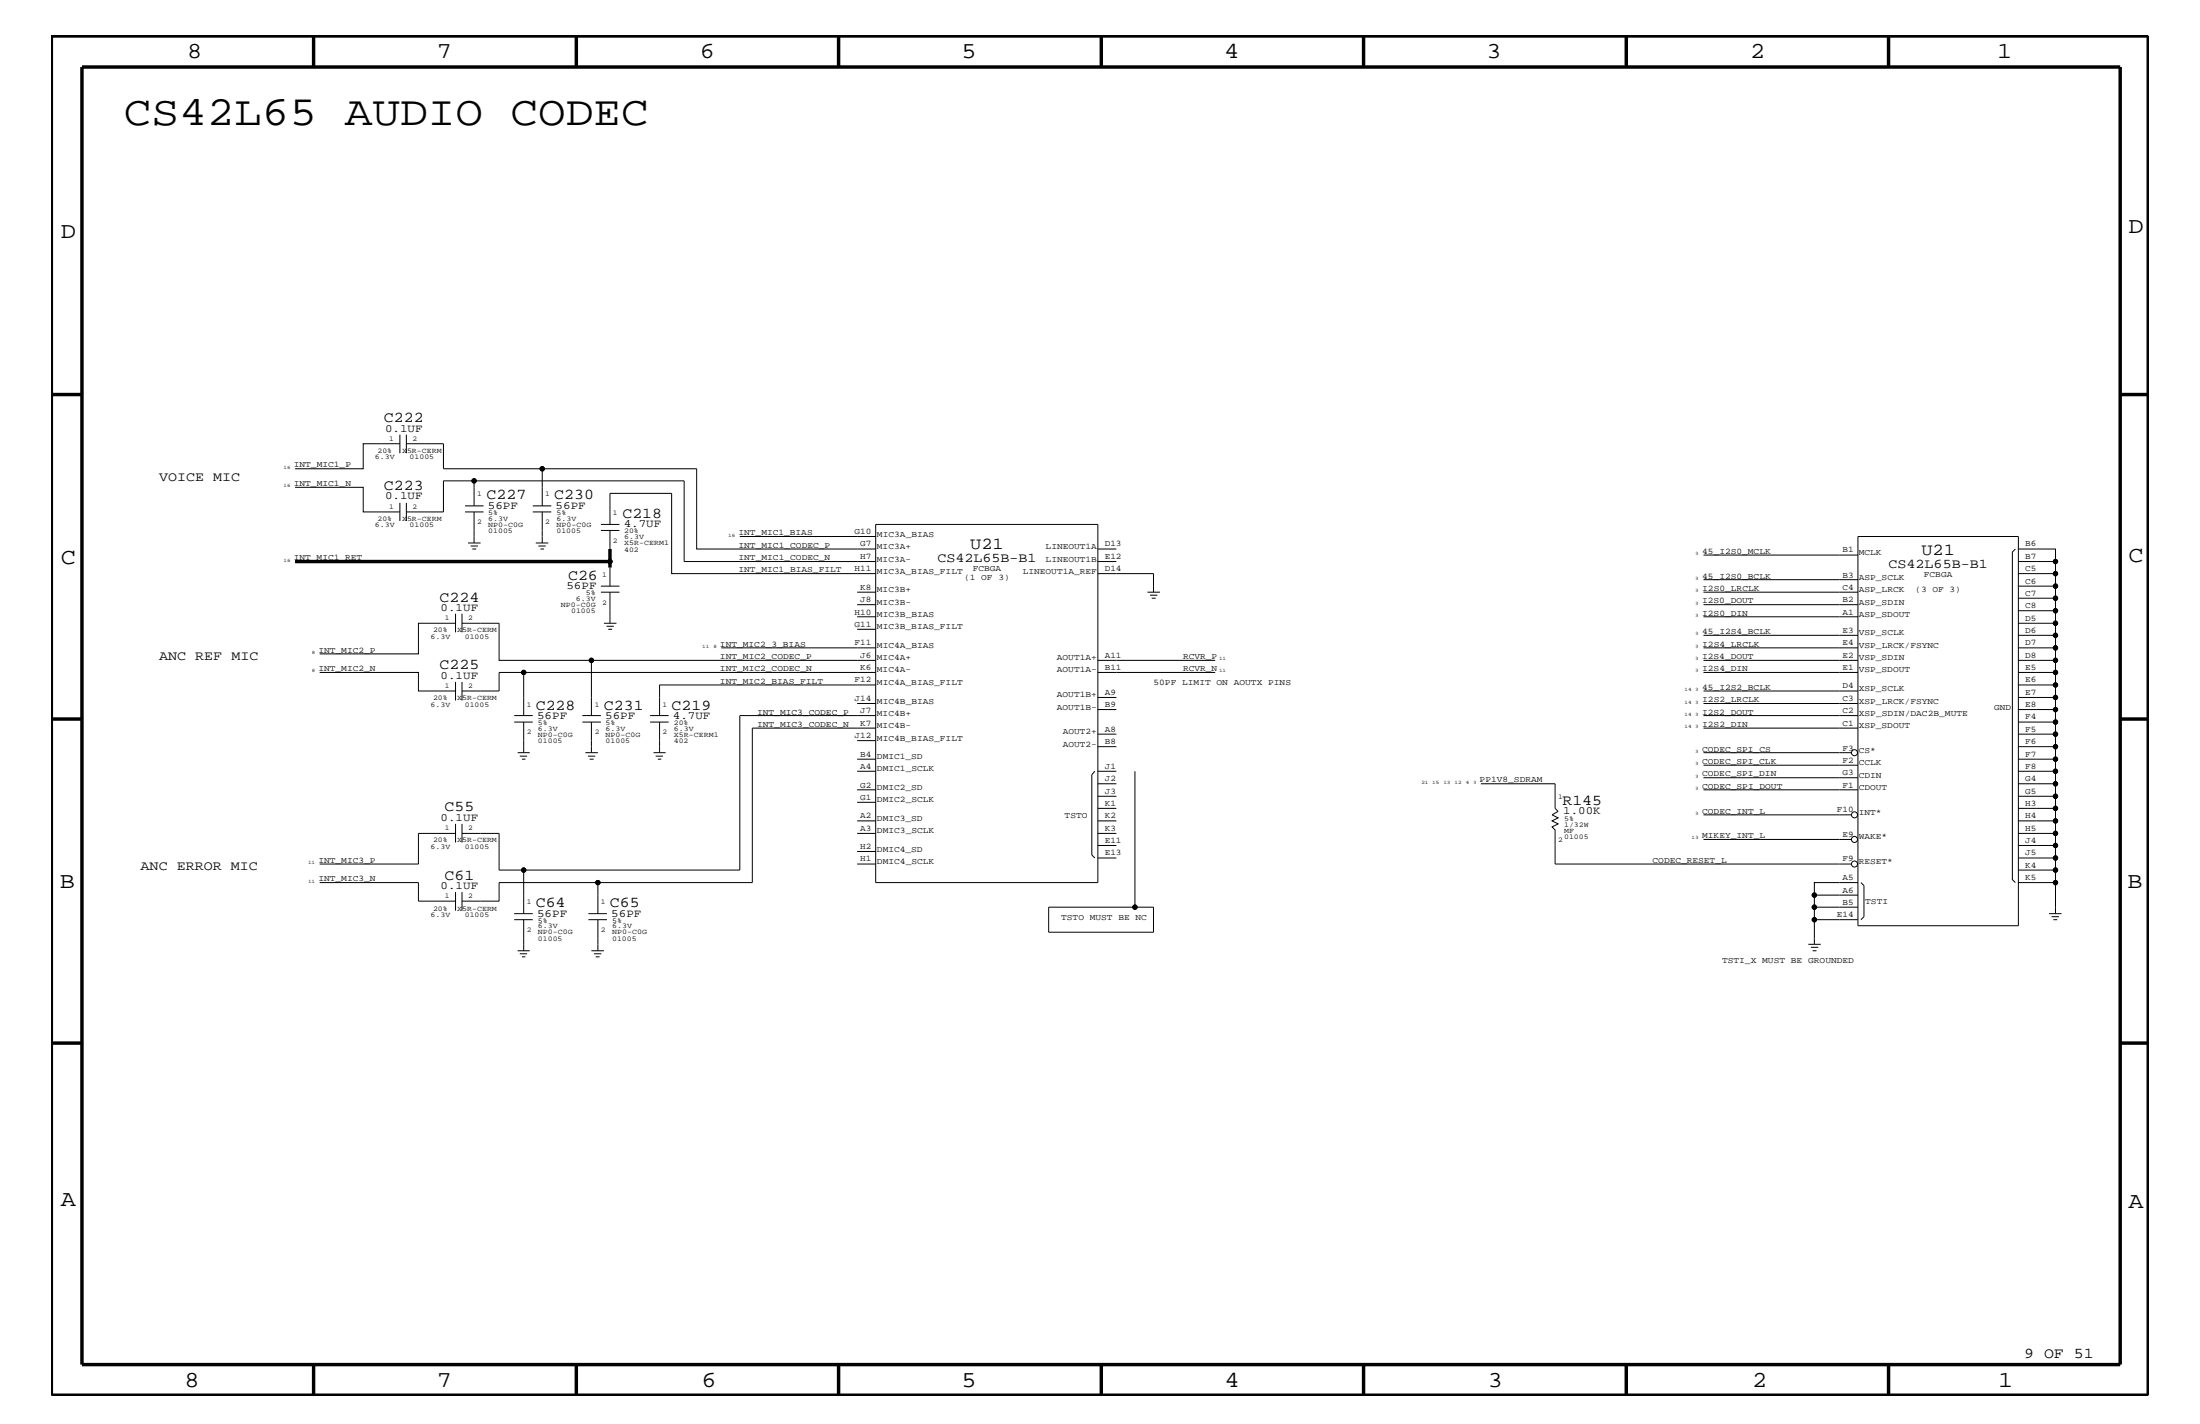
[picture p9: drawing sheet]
<svg xmlns="http://www.w3.org/2000/svg" width="432mm" height="279mm" viewBox="0 0 432 279" stroke-linecap="round" stroke-linejoin="round" font-family="sans-serif">
<g fill="none" stroke="#000" stroke-width=".2">
<path d="M57.9 95.6h13.4v4.8h7.2M78.5 87.1h-7.2v4.9h-13.4M78.5 85.3v3.6M78.5 98.7v3.5M79.8 85.3v3.6M79.8 98.7v3.5M79.8 87.1h7.2v4.9h19.4M91.3 99.3h3.6M93 99.3v-5h41.3v15.9h37.6M93 94.3h-6v6.1h-7.2M104.6 99.3h3.6M106.4 99.3v-7.3h30.3v15.7h35.2"/>
<path d="M91.3 100.4h3.6M91.9 106.5h2.4M92.4 107.1h1.4M92.7 107.7h.8M93 100.4v6.1M104.6 100.4h3.6M105.2 106.5h2.4M105.7 107.1h1.4M106.1 107.7h.7M106.4 100.4v6.1M117.9 104.1h3.7M117.9 102.9h3.7"/>
<path d="M117.9 116.2h3.7M117.9 115h3.7M119.7 102.9v-6.1h12.1v15.8h40.1M119.7 104.1v3.6M119.7 111.4v3.6M119.7 116.2v6.1M145.2 105.3h26.7M168.2 116.2h3.7M168.2 118.6h3.7M171.9 102.9h43.6v70.3h-43.6zM215.5 107.7h3.6M215.5 110.2h3.6"/>
<path d="M215.5 112.6h10.9v3.6M225.2 116.2h2.5M225.7 116.8h1.5M226.1 117.4h.7M334.3 116.2h30.4M334.3 118.6h30.4M334.3 108.9h30.4M334.3 113.7h30.4M364.7 105.3h31.5v76.3h-31.5zM395.6 107.7l-.6 .6v64.3l.6 .6M396.2 117.4h7.2v2.4h-7.2M396.2 112.6h7.2v2.4h-7.2"/>
<path d="M396.2 107.7h7.2v2.5h-7.2M403.4 110.2v2.4M403.4 115v2.4M403.4 119.8v2.5M62.7 131.9h19.4v3.7h7.3M89.4 122.3h-7.3v6h-19.4M89.4 120.4v3.7M89.4 133.8v3.6M90.7 122.3h7.3v7.3h73.9M90.7 120.4v3.7M90.7 133.8v3.6M102.8 131.9h-4.8v3.7h-7.3"/>
<path d="M116.1 129.6v10.8M118.5 122.3h2.5M119 122.9h1.5M119.4 123.5h.7M141.6 127.1h30.3M168.2 123.5h3.7M168.2 121h3.7M168.2 138h3.7M171.9 131.9h-69.1v8.5M171.9 134.4h-42.4v6M215.5 129.6h23M215.5 131.9h23"/>
<path d="M215.5 136.8h3.6M215.5 139.2h3.6M334.3 135.6h30.4M334.3 129.6h30.4M334.3 131.9h30.4M334.3 121h30.4M334.3 127.1h30.4M334.3 138h30.4M334.3 124.7h30.4M396.2 136.8h7.2v2.4h-7.2M396.2 131.9h7.2v2.5h-7.2M396.2 127.1h7.2v2.5h-7.2"/>
<path d="M396.2 122.3h7.2v2.4h-7.2M403.4 124.7v2.4M403.4 129.6v2.3M403.4 134.4v2.4M403.4 139.2v2.5M100.9 141.7h3.7M100.9 140.4h3.7M101.6 147.7h2.4M102 148.4h1.5M102.4 149h.7M102.8 141.7v6M114.3 141.7h3.6"/>
<path d="M114.3 140.4h3.6M114.9 147.7h2.4M115.4 148.4h1.4M115.7 149h.8M116.1 141.7v6M127.6 141.7h3.6M127.6 140.4h3.6M128.3 147.7h2.3M128.7 148.4h1.4M129.1 149h.7M129.5 141.7v6M168.2 149h3.7"/>
<path d="M168.2 151.3h3.7M168.2 157.4h3.7M168.2 155h3.7M168.2 145.3h3.7M171.9 140.4h-26.7v30.3h-47.2v-7.2h-7.3M171.9 142.9h-24.2v30.3h-49.7v3.6h-7.3M214.9 151.3l-.6 .7v15.8l.6 .5M215.5 144h3.6M215.5 146.5h3.6M215.5 151.3h3.6M215.5 158.6h3.6M215.5 156.2h3.6"/>
<path d="M215.5 153.8h3.6M222.8 151.3v26.7h-17v4.9h20.6v-4.9h-3.6M290.7 153.8h14.5v4.8l.6 .6-1.2 .7 1.2 .6-1.2 .6 1.2 .6-1.2 .5 .6 .6v6.7h58.2M334.3 140.4h30.4M334.3 147.7h29.1M334.3 155h30.4M334.3 142.9h30.4M334.3 150.1h30.4M334.3 152.6h30.4M334.3 159.9h29.1M396.2 156.2h7.2v2.4h-7.2M396.2 151.3h7.2v2.5h-7.2"/>
<path d="M396.2 146.5h7.2v2.5h-7.2M396.2 141.7h7.2v2.3h-7.2M403.4 144v2.5M403.4 149v2.3M403.4 153.8v2.4M403.4 158.6v2.5M62.7 173.2h19.4v3.6h7.3M89.4 161.7v3.6M89.4 175v3.7M89.4 163.5h-7.3v6h-19.4M90.7 161.7v3.6M90.7 175v3.7"/>
<path d="M100.9 179.3h3.7M102.8 170.7v8.6M115.5 179.3h3.6M117.3 173.2v6.1M168.2 163.5h3.7M168.2 161.1h3.7M168.2 169.5h3.7M168.2 167.1h3.7M215.5 163.5h3.6M215.5 168.3h3.6M215.5 165.9h3.6M215.5 161.1h3.6"/>
<path d="M334.3 164.7h29.1M364.7 178h-8.6v2.5M364.7 175.6h-8.6v2.4M364.7 173.2h-8.6v2.4M365.3 173.2l.5 .6v6.1l-.5 .6M396.2 170.7h7.2v2.5h-7.2M396.2 165.9h7.2v2.4h-7.2M396.2 161.1h7.2v2.4h-7.2M402.2 179.3h2.4M402.7 179.9h1.4M403.4 163.5v2.4M403.4 168.3v2.4"/>
<path d="M403.4 173.2v6.1M100.9 180.5h3.7M101.6 186.5h2.4M102 187.1h1.5M102.4 187.7h.7M102.8 180.5v6M115.5 180.5h3.6M116.1 186.5h2.4M116.6 187.1h1.4M116.9 187.7h.8M117.3 180.5v6M354.9 185.3h2.5"/>
<path d="M355.4 185.9h1.5M355.8 186.5h.7M364.7 180.5h-8.6v4.8M403 180.5h.8"/>
<circle cx="93" cy="94.3" r=".42"/>
<circle cx="106.4" cy="92" r=".42"/>
<circle cx="119.7" cy="110.2" r=".42"/>
<circle cx="403.4" cy="117.4" r=".42"/>
<circle cx="403.4" cy="110.2" r=".42"/>
<circle cx="403.4" cy="119.8" r=".42"/>
<circle cx="403.4" cy="115" r=".42"/>
<circle cx="403.4" cy="112.6" r=".42"/>
<circle cx="102.8" cy="131.9" r=".42"/>
<circle cx="116.1" cy="129.6" r=".42"/>
<circle cx="403.4" cy="127.1" r=".42"/>
<circle cx="403.4" cy="129.6" r=".42"/>
<circle cx="403.4" cy="139.2" r=".42"/>
<circle cx="403.4" cy="136.8" r=".42"/>
<circle cx="403.4" cy="122.3" r=".42"/>
<circle cx="403.4" cy="134.4" r=".42"/>
<circle cx="403.4" cy="124.7" r=".42"/>
<circle cx="403.4" cy="131.9" r=".42"/>
<circle cx="364" cy="159.9" r=".59"/>
<circle cx="364" cy="147.7" r=".59"/>
<circle cx="403.4" cy="144" r=".42"/>
<circle cx="403.4" cy="153.8" r=".42"/>
<circle cx="403.4" cy="156.2" r=".42"/>
<circle cx="403.4" cy="151.3" r=".42"/>
<circle cx="403.4" cy="146.5" r=".42"/>
<circle cx="403.4" cy="149" r=".42"/>
<circle cx="403.4" cy="158.6" r=".42"/>
<circle cx="403.4" cy="141.7" r=".42"/>
<circle cx="102.8" cy="170.7" r=".42"/>
<circle cx="117.3" cy="173.2" r=".42"/>
<circle cx="222.8" cy="178" r=".42"/>
<circle cx="356.1" cy="175.6" r=".42"/>
<circle cx="356.1" cy="178" r=".42"/>
<circle cx="364" cy="164.7" r=".59"/>
<circle cx="364" cy="169.5" r=".59"/>
<circle cx="403.4" cy="165.9" r=".42"/>
<circle cx="403.4" cy="163.5" r=".42"/>
<circle cx="403.4" cy="161.1" r=".42"/>
<circle cx="403.4" cy="170.7" r=".42"/>
<circle cx="403.4" cy="173.2" r=".42"/>
<circle cx="403.4" cy="168.3" r=".42"/>
<circle cx="356.1" cy="180.5" r=".42"/>
</g>
<g fill="none" stroke="#000" stroke-width=".68" stroke-linecap="butt">
<path d="M10.1 7.1h411.5v266.7h-411.5zM16.1 13.2h400v254.5h-400zM61.6 7.1v6.1M113.1 7.1v6.1M164.6 7.1v6.1M216.2 7.1v6.1M267.6 7.1v6.1M319.2 7.1v6.1M370.7 7.1v6.1M10.1 77.4h6M416.1 77.4h5.5M57.9 110.2h61.8"/>
<path d="M119.7 107.7v3.7M10.1 141.1h6M416.1 141.1h5.5M10.1 204.7h6M416.1 204.7h5.5M61.6 267.7v6.1M113.1 267.7v6.1M164.6 267.7v6.1M216.2 268v5.8M267.6 267.7v6.1M319.2 267.7v6.1M370.7 267.7v6.1"/>
</g>
<g fill="#000">
<circle cx="93" cy="94.3" r=".42"/>
<circle cx="106.4" cy="92" r=".42"/>
<circle cx="119.7" cy="110.2" r=".42"/>
<circle cx="403.4" cy="117.4" r=".42"/>
<circle cx="403.4" cy="110.2" r=".42"/>
<circle cx="403.4" cy="119.8" r=".42"/>
<circle cx="403.4" cy="115" r=".42"/>
<circle cx="403.4" cy="112.6" r=".42"/>
<circle cx="102.8" cy="131.9" r=".42"/>
<circle cx="116.1" cy="129.6" r=".42"/>
<circle cx="403.4" cy="127.1" r=".42"/>
<circle cx="403.4" cy="129.6" r=".42"/>
<circle cx="403.4" cy="139.2" r=".42"/>
<circle cx="403.4" cy="136.8" r=".42"/>
<circle cx="403.4" cy="122.3" r=".42"/>
<circle cx="403.4" cy="134.4" r=".42"/>
<circle cx="403.4" cy="124.7" r=".42"/>
<circle cx="403.4" cy="131.9" r=".42"/>
<circle cx="403.4" cy="144" r=".42"/>
<circle cx="403.4" cy="153.8" r=".42"/>
<circle cx="403.4" cy="156.2" r=".42"/>
<circle cx="403.4" cy="151.3" r=".42"/>
<circle cx="403.4" cy="146.5" r=".42"/>
<circle cx="403.4" cy="149" r=".42"/>
<circle cx="403.4" cy="158.6" r=".42"/>
<circle cx="403.4" cy="141.7" r=".42"/>
<circle cx="102.8" cy="170.7" r=".42"/>
<circle cx="117.3" cy="173.2" r=".42"/>
<circle cx="222.8" cy="178" r=".42"/>
<circle cx="356.1" cy="175.6" r=".42"/>
<circle cx="356.1" cy="178" r=".42"/>
<circle cx="403.4" cy="165.9" r=".42"/>
<circle cx="403.4" cy="163.5" r=".42"/>
<circle cx="403.4" cy="161.1" r=".42"/>
<circle cx="403.4" cy="170.7" r=".42"/>
<circle cx="403.4" cy="173.2" r=".42"/>
<circle cx="403.4" cy="168.3" r=".42"/>
<circle cx="356.1" cy="180.5" r=".42"/>
</g>
<text font-size="8.2" x="24.3" y="24.6">CS42L65 AUDIO CODEC</text>
<g font-size="4.5">
<text x="36.7" y="11.5">8</text>
<text x="85.8" y="11.5">7</text>
<text x="137.3" y="11.5">6</text>
<text x="188.7" y="11.5">5</text>
<text x="240.3" y="11.5">4</text>
<text x="291.8" y="11.5">3</text>
<text x="343.5" y="11.5">2</text>
<text x="392" y="11.5">1</text>
<text x="11.9" y="46.8">D</text>
<text x="417.7" y="45.7">D</text>
<text x="11.9" y="110.6">C</text>
<text x="417.7" y="110.3">C</text>
<text x="11.8" y="174.3">B</text>
<text x="417.6" y="174.2">B</text>
<text x="11.9" y="236.7">A</text>
<text x="417.7" y="237.1">A</text>
<text x="36.2" y="272.1">8</text>
<text x="85.8" y="272.1">7</text>
<text x="137.7" y="272.1">6</text>
<text x="188.7" y="272.1">5</text>
<text x="240.4" y="272.1">4</text>
<text x="292" y="272.1">3</text>
<text x="343.9" y="272.1">2</text>
<text x="392.2" y="272.1">1</text>
</g>
<g font-size="3.3">
<text x="190.4" y="107.7">U21</text>
<text x="377.1" y="108.9">U21</text>
</g>
<g font-size="3">
<text x="75.4" y="82.8">C222</text>
<text x="75.4" y="96.2">C223</text>
<text x="95.5" y="98">C227</text>
<text x="108.8" y="98">C230</text>
<text x="122.2" y="101.6">C218</text>
<text x="111.5" y="113.7">C26</text>
<text x="86.3" y="118.1">C224</text>
<text x="86.3" y="131.3">C225</text>
<text x="105.2" y="139.2">C228</text>
<text x="118.5" y="139.2">C231</text>
<text x="131.8" y="139.2">C219</text>
<text x="87.2" y="159.2">C55</text>
<text x="306.7" y="157.9">R145</text>
<text x="87.2" y="172.6">C61</text>
<text x="105.2" y="178">C64</text>
<text x="119.7" y="178">C65</text>
<text x="397.3" y="266.5">9 OF 51</text>
</g>
<g font-size="2.6">
<text x="31.2" y="94.3">VOICE MIC</text>
<text x="184" y="110.2">CS42L65B-B1</text>
<text x="370.7" y="111.4">CS42L65B-B1</text>
<text x="31.2" y="129.6">ANC REF MIC</text>
<text x="27.6" y="170.7">ANC ERROR MIC</text>
</g>
<g font-size="2.2">
<text x="75.6" y="84.7">0.1UF</text>
<text x="75.6" y="98">0.1UF</text>
<text x="95.8" y="99.9">56PF</text>
<text x="109.1" y="99.9">56PF</text>
<text x="122.4" y="103.5">4.7UF</text>
<text x="86.5" y="119.8">0.1UF</text>
<text x="111.2" y="115.6">56PF</text>
<text x="86.5" y="133.2">0.1UF</text>
<text x="105.4" y="141.1">56PF</text>
<text x="118.8" y="141.1">56PF</text>
<text x="132.1" y="141.1">4.7UF</text>
<text x="86.5" y="161.1">0.1UF</text>
<text x="306.8" y="159.7">1.00K</text>
<text x="86.5" y="174.4">0.1UF</text>
<text x="105.4" y="179.9">56PF</text>
<text x="120" y="179.9">56PF</text>
</g>
<g font-size="1.7">
<text x="57.7" y="91.7">INT_MIC1_P</text>
<text x="57.7" y="95.4">INT_MIC1_N</text>
<text x="144.9" y="105">INT_MIC1_BIAS</text>
<text x="144.9" y="107.5">INT_MIC1_CODEC_P</text>
<text x="167.7" y="104.8">G10</text>
<text x="168.8" y="107.2">G7</text>
<text x="172.1" y="107.7">MIC3A+</text>
<text x="172.1" y="105.3">MIC3A_BIAS</text>
<text x="205.2" y="107.7">LINEOUT1A</text>
<text x="216.8" y="107.2">D13</text>
<text x="397.5" y="107.2">B6</text>
<text x="57.7" y="109.9">INT_MIC1_RET</text>
<text x="144.9" y="112.3">INT_MIC1_BIAS_FILT</text>
<text x="144.9" y="109.9">INT_MIC1_CODEC_N</text>
<text x="167.7" y="112">H11</text>
<text x="168.8" y="109.7">H7</text>
<text x="172.1" y="110.2">MIC3A-</text>
<text x="172.1" y="112.6">MIC3A_BIAS_FILT</text>
<text x="189.2" y="113.7">(1 OF 3)</text>
<text x="190.9" y="112">FCBGA</text>
<text x="200.7" y="112.6">LINEOUT1A_REF</text>
<text x="205.2" y="110.2">LINEOUT1B</text>
<text x="216.8" y="112">D14</text>
<text x="216.8" y="109.7">E12</text>
<text x="334.1" y="108.7">45_I2S0_MCLK</text>
<text x="334.1" y="113.6">45_I2S0_BCLK</text>
<text x="361.6" y="108.4">B1</text>
<text x="361.6" y="113.3">B3</text>
<text x="364.8" y="108.9">MCLK</text>
<text x="364.8" y="113.7">ASP_SCLK</text>
<text x="377.6" y="113.1">FCBGA</text>
<text x="397.5" y="109.7">B7</text>
<text x="397.5" y="112">C5</text>
<text x="168.8" y="118.1">J8</text>
<text x="168.8" y="115.7">K8</text>
<text x="172.1" y="118.6">MIC3B-</text>
<text x="172.1" y="116.2">MIC3B+</text>
<text x="334.1" y="115.9">I2S0_LRCLK</text>
<text x="334.1" y="118.4">I2S0_DOUT</text>
<text x="361.6" y="115.7">C4</text>
<text x="361.6" y="118.1">B2</text>
<text x="364.8" y="118.6">ASP_SDIN</text>
<text x="364.8" y="116.2">ASP_LRCK</text>
<text x="375.9" y="116.2">(3 OF 3)</text>
<text x="397.5" y="114.5">C6</text>
<text x="397.5" y="117">C7</text>
<text x="397.5" y="119.3">C8</text>
<text x="167.7" y="120.6">H10</text>
<text x="167.7" y="123">G11</text>
<text x="172.1" y="121">MIC3B_BIAS</text>
<text x="172.1" y="123.5">MIC3B_BIAS_FILT</text>
<text x="334.1" y="124.4">45_I2S4_BCLK</text>
<text x="334.1" y="120.8">I2S0_DIN</text>
<text x="361.6" y="124.2">E3</text>
<text x="361.6" y="120.6">A1</text>
<text x="364.8" y="121">ASP_SDOUT</text>
<text x="364.8" y="124.7">VSP_SCLK</text>
<text x="397.5" y="121.8">D5</text>
<text x="397.5" y="124.2">D6</text>
<text x="62.5" y="128">INT_MIC2_P</text>
<text x="62.5" y="131.7">INT_MIC2_N</text>
<text x="141.3" y="126.9">INT_MIC2_3_BIAS</text>
<text x="141.3" y="129.3">INT_MIC2_CODEC_P</text>
<text x="141.3" y="131.7">INT_MIC2_CODEC_N</text>
<text x="167.7" y="126.6">F11</text>
<text x="168.8" y="131.5">K6</text>
<text x="168.8" y="129.1">J6</text>
<text x="172.1" y="131.9">MIC4A-</text>
<text x="172.1" y="129.6">MIC4A+</text>
<text x="172.1" y="127.1">MIC4A_BIAS</text>
<text x="207.4" y="129.6">AOUT1A+</text>
<text x="207.4" y="131.9">AOUT1A-</text>
<text x="216.8" y="131.5">B11</text>
<text x="216.8" y="129.1">A11</text>
<text x="232.2" y="131.7">RCVR_N</text>
<text x="232.2" y="129.3">RCVR_P</text>
<text x="334.1" y="126.9">I2S4_LRCLK</text>
<text x="334.1" y="129.3">I2S4_DOUT</text>
<text x="334.1" y="131.7">I2S4_DIN</text>
<text x="361.6" y="126.6">E4</text>
<text x="361.6" y="129.1">E2</text>
<text x="361.6" y="131.5">E1</text>
<text x="364.8" y="131.9">VSP_SDOUT</text>
<text x="364.8" y="127.1">VSP_LRCK/FSYNC</text>
<text x="364.8" y="129.6">VSP_SDIN</text>
<text x="397.5" y="131.5">E5</text>
<text x="397.5" y="126.6">D7</text>
<text x="397.5" y="129.1">D8</text>
<text x="141.3" y="134.1">INT_MIC2_BIAS_FILT</text>
<text x="167.7" y="133.9">F12</text>
<text x="167.7" y="137.5">J14</text>
<text x="172.1" y="134.4">MIC4A_BIAS_FILT</text>
<text x="207.4" y="136.8">AOUT1B+</text>
<text x="216.8" y="136.3">A9</text>
<text x="226.4" y="134.4">50PF LIMIT ON AOUTX PINS</text>
<text x="334.1" y="137.8">I2S2_LRCLK</text>
<text x="334.1" y="135.3">45_I2S2_BCLK</text>
<text x="361.6" y="137.5">C3</text>
<text x="361.6" y="135.1">D4</text>
<text x="364.8" y="135.6">XSP_SCLK</text>
<text x="397.5" y="133.9">E6</text>
<text x="397.5" y="136.3">E7</text>
<text x="148.6" y="140.2">INT_MIC3_CODEC_P</text>
<text x="148.6" y="142.6">INT_MIC3_CODEC_N</text>
<text x="168.8" y="142.4">K7</text>
<text x="168.8" y="140">J7</text>
<text x="172.1" y="140.4">MIC4B+</text>
<text x="172.1" y="142.9">MIC4B-</text>
<text x="172.1" y="138">MIC4B_BIAS</text>
<text x="207.4" y="139.2">AOUT1B-</text>
<text x="216.8" y="138.7">B9</text>
<text x="216.8" y="143.6">A8</text>
<text x="334.1" y="140.2">I2S2_DOUT</text>
<text x="334.1" y="142.6">I2S2_DIN</text>
<text x="361.6" y="140">C2</text>
<text x="361.6" y="142.4">C1</text>
<text x="364.8" y="142.9">XSP_SDOUT</text>
<text x="364.8" y="138">XSP_LRCK/FSYNC</text>
<text x="364.8" y="140.4">XSP_SDIN/DAC2B_MUTE</text>
<text x="391.4" y="139.2">GND</text>
<text x="397.5" y="138.7">E8</text>
<text x="397.5" y="141.2">F4</text>
<text x="397.5" y="143.6">F5</text>
<text x="167.7" y="144.8">J12</text>
<text x="168.8" y="148.4">B4</text>
<text x="172.1" y="149">DMIC1_SD</text>
<text x="172.1" y="145.3">MIC4B_BIAS_FILT</text>
<text x="208.6" y="144">AOUT2+</text>
<text x="208.6" y="146.5">AOUT2-</text>
<text x="216.8" y="146">B8</text>
<text x="334.1" y="147.5">CODEC_SPI_CS</text>
<text x="334.1" y="149.9">CODEC_SPI_CLK</text>
<text x="361.6" y="149.6">F2</text>
<text x="361.6" y="147.3">F3</text>
<text x="364.8" y="147.7">CS*</text>
<text x="397.5" y="146">F6</text>
<text x="397.5" y="148.4">F7</text>
<text x="168.8" y="150.9">A4</text>
<text x="168.8" y="154.5">G2</text>
<text x="172.1" y="155">DMIC2_SD</text>
<text x="172.1" y="151.3">DMIC1_SCLK</text>
<text x="216.8" y="150.9">J1</text>
<text x="216.8" y="153.3">J2</text>
<text x="216.8" y="155.7">J3</text>
<text x="290.4" y="153.5">PP1V8_SDRAM</text>
<text x="334.1" y="154.7">CODEC_SPI_DOUT</text>
<text x="334.1" y="152.3">CODEC_SPI_DIN</text>
<text x="361.6" y="152.1">G3</text>
<text x="361.6" y="154.5">F1</text>
<text x="364.8" y="155">CDOUT</text>
<text x="364.8" y="152.6">CDIN</text>
<text x="364.8" y="150.1">CCLK</text>
<text x="397.5" y="150.9">F8</text>
<text x="397.5" y="153.3">G4</text>
<text x="397.5" y="155.7">G5</text>
<text x="168.8" y="156.9">G1</text>
<text x="168.8" y="160.6">A2</text>
<text x="172.1" y="161.1">DMIC3_SD</text>
<text x="172.1" y="157.4">DMIC2_SCLK</text>
<text x="209" y="160.5">TSTO</text>
<text x="216.8" y="158.2">K1</text>
<text x="216.8" y="160.6">K2</text>
<text x="334.1" y="159.6">CODEC_INT_L</text>
<text x="360.5" y="159.4">F10</text>
<text x="364.8" y="159.9">INT*</text>
<text x="397.5" y="158.2">H3</text>
<text x="397.5" y="160.6">H4</text>
<text x="168.8" y="163">A3</text>
<text x="168.8" y="166.7">H2</text>
<text x="172.1" y="167.1">DMIC4_SD</text>
<text x="172.1" y="163.5">DMIC3_SCLK</text>
<text x="216.8" y="165.4">E11</text>
<text x="216.8" y="167.8">E13</text>
<text x="216.8" y="163">K3</text>
<text x="334.1" y="164.5">MIKEY_INT_L</text>
<text x="361.6" y="164.2">E9</text>
<text x="364.8" y="164.7">WAKE*</text>
<text x="397.5" y="163">H5</text>
<text x="397.5" y="165.4">J4</text>
<text x="397.5" y="167.8">J5</text>
<text x="62.5" y="169.3">INT_MIC3_P</text>
<text x="62.5" y="172.9">INT_MIC3_N</text>
<text x="168.8" y="169">H1</text>
<text x="172.1" y="169.5">DMIC4_SCLK</text>
<text x="324.4" y="169.3">CODEC_RESET_L</text>
<text x="361.6" y="169">F9</text>
<text x="361.6" y="172.7">A5</text>
<text x="364.8" y="169.5">RESET*</text>
<text x="397.5" y="170.3">K4</text>
<text x="397.5" y="172.7">K5</text>
<text x="360.5" y="179.9">E14</text>
<text x="361.6" y="175.1">A6</text>
<text x="361.6" y="177.6">B5</text>
<text x="366.1" y="177.4">TSTI</text>
<text x="208.3" y="180.5">TSTO MUST BE NC</text>
<text x="338" y="188.9">TSTI_X MUST BE GROUNDED</text>
</g>
<g font-size="1.4">
<text x="74.1" y="88.9">20%</text>
<text x="76.4" y="86.5">1</text>
<text x="78.9" y="88.9">X5R-CERM</text>
<text x="80.9" y="86.5">2</text>
<text x="73.6" y="90.1">6.3V</text>
<text x="80.4" y="90.1">01005</text>
<text x="76.4" y="99.9">1</text>
<text x="80.9" y="99.9">2</text>
<text x="93.6" y="97.4">1</text>
<text x="95.8" y="101">5%</text>
<text x="107" y="97.4">1</text>
<text x="109.2" y="101">5%</text>
<text x="120.3" y="101">1</text>
<text x="73.6" y="103.5">6.3V</text>
<text x="74.1" y="102.2">20%</text>
<text x="78.9" y="102.2">X5R-CERM</text>
<text x="80.4" y="103.5">01005</text>
<text x="93.6" y="102.9">2</text>
<text x="95.8" y="103.3">NP0-C0G</text>
<text x="95.8" y="102.1">6.3V</text>
<text x="95.8" y="104.6">01005</text>
<text x="107" y="102.9">2</text>
<text x="109.2" y="104.6">01005</text>
<text x="109.2" y="102.1">6.3V</text>
<text x="109.2" y="103.3">NP0-C0G</text>
<text x="120.3" y="106.5">2</text>
<text x="122.5" y="104.7">20%</text>
<text x="122.5" y="107">X5R-CERM1</text>
<text x="122.5" y="105.8">6.3V</text>
<text x="118.2" y="113.1">1</text>
<text x="122.5" y="108.2">402</text>
<text x="110.1" y="119.1">NP0-C0G</text>
<text x="113" y="117.9">6.3V</text>
<text x="115" y="116.8">5%</text>
<text x="118.2" y="118.6">2</text>
<text x="84.5" y="125.3">6.3V</text>
<text x="85" y="124.1">20%</text>
<text x="87.3" y="121.7">1</text>
<text x="89.7" y="124.1">X5R-CERM</text>
<text x="91.2" y="125.3">01005</text>
<text x="91.9" y="121.7">2</text>
<text x="112.1" y="120.3">01005</text>
<text x="85" y="137.4">20%</text>
<text x="87.3" y="135">1</text>
<text x="89.7" y="137.4">X5R-CERM</text>
<text x="91.9" y="135">2</text>
<text x="84.5" y="138.6">6.3V</text>
<text x="91.2" y="138.6">01005</text>
<text x="103.4" y="138.6">1</text>
<text x="105.6" y="143.4">6.3V</text>
<text x="105.6" y="142.3">5%</text>
<text x="116.8" y="138.6">1</text>
<text x="118.9" y="143.4">6.3V</text>
<text x="118.9" y="142.3">5%</text>
<text x="130" y="138.6">1</text>
<text x="132.2" y="142.3">20%</text>
<text x="132.2" y="143.4">6.3V</text>
<text x="103.4" y="144">2</text>
<text x="105.6" y="144.6">NP0-C0G</text>
<text x="105.6" y="145.7">01005</text>
<text x="116.8" y="144">2</text>
<text x="118.9" y="145.7">01005</text>
<text x="118.9" y="144.6">NP0-C0G</text>
<text x="130" y="144">2</text>
<text x="132.2" y="144.6">X5R-CERM1</text>
<text x="132.2" y="145.7">402</text>
<text x="305.8" y="156.8">1</text>
<text x="307" y="161.1">5%</text>
<text x="84.5" y="166.5">6.3V</text>
<text x="85" y="165.3">20%</text>
<text x="87.3" y="162.8">1</text>
<text x="89.7" y="165.3">X5R-CERM</text>
<text x="91.2" y="166.5">01005</text>
<text x="91.9" y="162.8">2</text>
<text x="305.8" y="165.3">2</text>
<text x="307" y="163.5">MF</text>
<text x="307" y="164.7">01005</text>
<text x="307" y="162.2">1/32W</text>
<text x="84.5" y="179.9">6.3V</text>
<text x="85" y="178.7">20%</text>
<text x="87.3" y="176.2">1</text>
<text x="89.7" y="178.7">X5R-CERM</text>
<text x="91.2" y="179.9">01005</text>
<text x="91.9" y="176.2">2</text>
<text x="103.4" y="177.4">1</text>
<text x="117.9" y="177.4">1</text>
<text x="103.4" y="182.9">2</text>
<text x="105.6" y="183.3">NP0-C0G</text>
<text x="105.6" y="182.1">6.3V</text>
<text x="105.6" y="181">5%</text>
<text x="105.6" y="184.6">01005</text>
<text x="117.9" y="182.9">2</text>
<text x="120.1" y="183.3">NP0-C0G</text>
<text x="120.1" y="184.6">01005</text>
<text x="120.1" y="181">5%</text>
<text x="120.1" y="182.1">6.3V</text>
</g>
<g font-size="1">
<text x="55.6" y="92">16</text>
<text x="55.6" y="95.6">16</text>
<text x="142.9" y="105.3">16</text>
<text x="55.6" y="110.2">16</text>
<text x="332.7" y="108.9">3</text>
<text x="332.7" y="113.7">3</text>
<text x="332.7" y="118.6">3</text>
<text x="332.7" y="116.2">3</text>
<text x="332.7" y="124.7">3</text>
<text x="332.7" y="121">3</text>
<text x="61.2" y="128.3">8</text>
<text x="61.2" y="131.9">8</text>
<text x="137.8" y="127.1">11</text>
<text x="140" y="127.1">8</text>
<text x="239.3" y="131.9">11</text>
<text x="239.3" y="129.6">11</text>
<text x="332.7" y="129.6">3</text>
<text x="332.7" y="131.9">3</text>
<text x="332.7" y="127.1">3</text>
<text x="330.6" y="135.6">14 3</text>
<text x="330.6" y="138">14 3</text>
<text x="330.6" y="140.4">14 3</text>
<text x="330.6" y="142.9">14 3</text>
<text x="332.7" y="147.7">3</text>
<text x="279" y="153.8">21 15</text>
<text x="283.3" y="153.8">13</text>
<text x="285.5" y="153.8">12</text>
<text x="287.7" y="153.8">4</text>
<text x="289.1" y="153.8">3</text>
<text x="332.7" y="152.6">3</text>
<text x="332.7" y="155">3</text>
<text x="332.7" y="150.1">3</text>
<text x="332.7" y="159.9">3</text>
<text x="332" y="164.7">13</text>
<text x="60.5" y="173.2">11</text>
<text x="60.5" y="169.5">11</text>
</g>
</svg>
